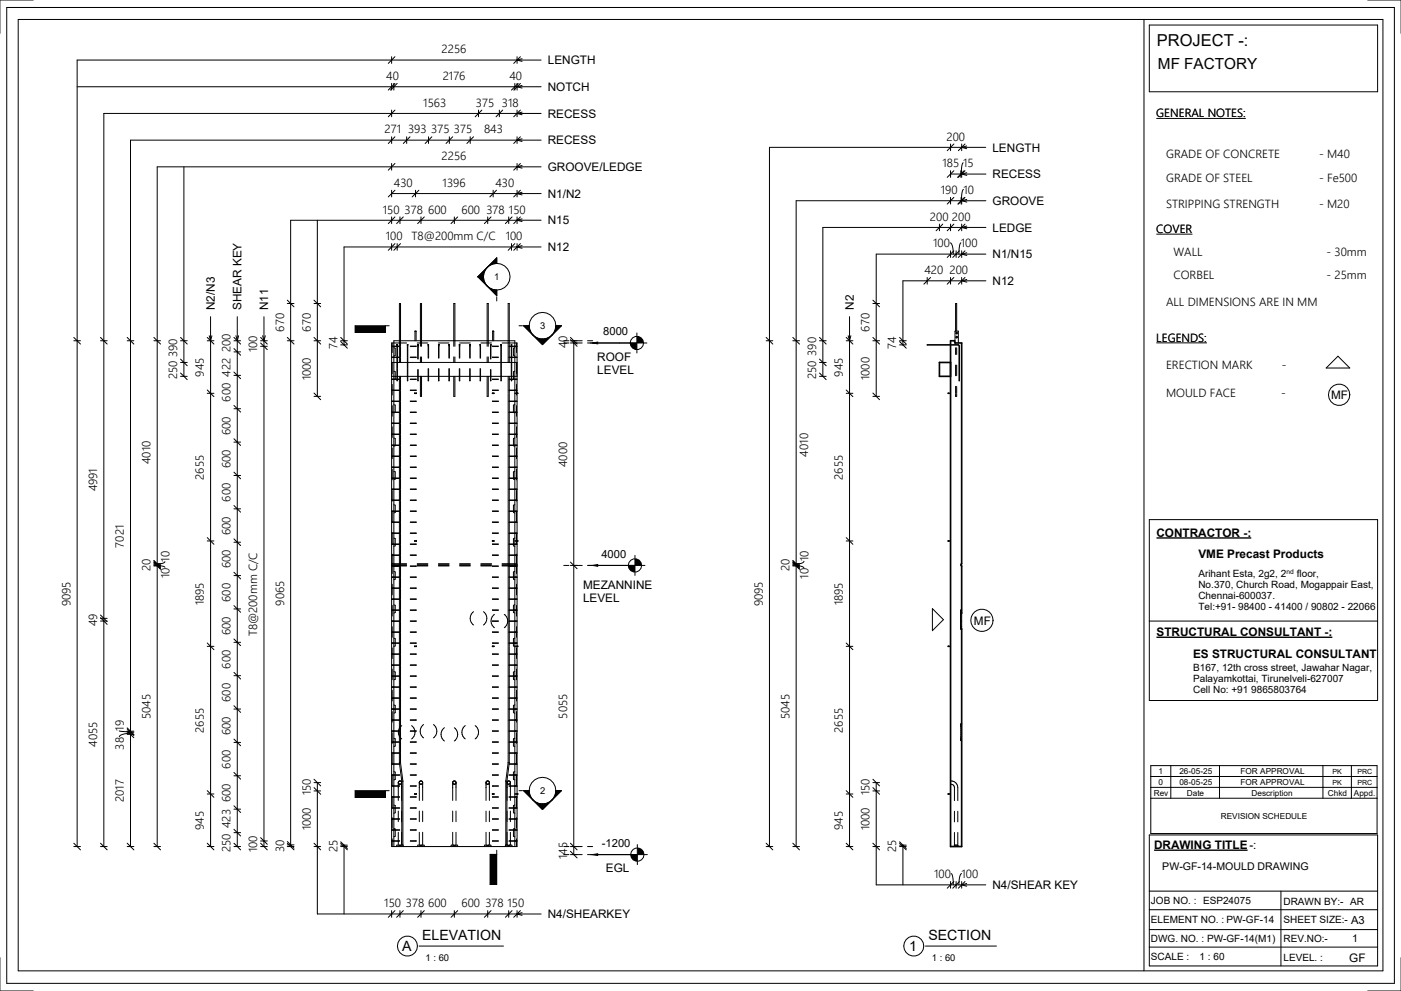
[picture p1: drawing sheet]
<svg xmlns="http://www.w3.org/2000/svg" width="420mm" height="297mm" viewBox="0 0 420 297" stroke-linecap="round" stroke-linejoin="round" font-family="sans-serif">
<g fill="#000">
<path d="M146.1 80.1l2.8-2.8v1.7l-1 .1zM143.3 83l2.8-2.9-.6 .9-.6 2zM143.3 83h1.6l.6 2 .6 .8zM146.1 85.8l1.8 1 1 .2v1.6zM177.7 102.8l1.5-.2v.5zM189 102.8h2v2a2 2 0 0 1-2-2zM191 100.8a2 2 0 0 1 2 2h-2zM106.5 237h9v2h-9zM157 237h1.7l.1 1.1 1 1.8zM166.7 237h1.6l-2.8 2.9 .6-.9zM146.9 256.1h2v9h-2zM162.7 241l1-.1 1.8-1-2.8 2.8z"/>
<path d="M159.8 239.9l1.8 1 1.1 .1v1.7z"/>
</g>
<g fill="none" stroke="#000" stroke-width=".3">
<path d="M117.4 17v2M118.4 17l-2 2M155 17v2M156 17l-2 2M156.5 17.6l-1.5 .4 1.5 .4M162.2 18h-139.1v235.8M23.1 26h139.1M117.4 25v2M117.4 33v2M118.1 25v2M118.4 33l-2 2M118.4 25l-2 2"/>
<path d="M119.1 25l-2 2M143.5 33v2M144.5 33l-2 2M149.7 33v2M150.7 33l-2 2M154.4 25v2M155 25v2M155 33v2M155.4 25l-2 2M156 33l-2 2M156 25l-2 2M156.5 25.6l-1.5 .4 1.5 .4"/>
<path d="M156.5 33.6l-1.5 .4 1.5 .4M162.2 34h-131.1v219.8M55.1 50v62.8M117.4 41v2M117.4 49v2M117.4 57v2M117.4 58h44.8M118.4 49l-2 2M118.4 41l-2 2M118.4 57l-2 2M121.9 41v2M122.9 41l-2 2"/>
<path d="M124.6 57v2M125.6 57l-2 2M128.5 41v2M129.5 41l-2 2M134.7 41v2M135.7 41l-2 2M141 41v2M142 41l-2 2M147.9 57v2M148.9 57l-2 2M155 41v2M155 49v2"/>
<path d="M155 57v2M156 49l-2 2M156 41l-2 2M156 57l-2 2M156.5 49.6l-1.5 .4 1.5 .4M156.5 57.6l-1.5 .4 1.5 .4M156.5 41.6l-1.5 .4 1.5 .4M162.2 42h-123.1v211.8M162.2 50h-115.1v203.8M285 44.2h-54.3v58M95.2 66v52.8M117.4 65v2"/>
<path d="M117.4 73v2M118.4 73l-2 2M118.4 65l-2 2M119.1 73v2M119.9 65v2M120.1 73l-2 2M120.9 65l-2 2M126.2 65v2M127.2 65l-2 2M136.2 65v2M137.2 65l-2 2M146.2 65v2"/>
<path d="M147.2 65l-2 2M148.9 79a4 4 0 0 1 4 4 4 4 0 0 1-4 4M148.9 79a4 4 0 0 0-4 4 4 4 0 0 0 4 4M148.9 79a4 4 0 0 0-4 4M148.9 79v-1.7l-5.6 5.7M152.5 65v2M153.4 73v2M153.5 65l-2 2M154.4 73l-2 2M155 65v2M155 73v2M156 73l-2 2"/>
<path d="M156 65l-2 2M156.5 65.6l-1.5 .4 1.5 .4M156.5 73.6l-1.5 .4 1.5 .4M162.2 66h-75.1v187.8M162.2 74h-59v29.4M281.7 68.2h-35v34M285 60.2h-46.3v42M285 76.2h-22.3v14.8M63.1 94.9v158.9M71.1 94.9v158.9M79.1 94.9v158.9M86.1 91h2"/>
<path d="M86.1 90l2 2M94.2 91h2M94.2 90l2 2M124.4 99.3h.4M143.3 83l5.6 5.6v-1.6M143.3 83h1.6M144.9 83a4 4 0 0 0 4 4M147.7 99.3h.3M148.9 89v1.2M191 99.8v6M278 84.2h-7.3v18M286.5 99.3v-8.3h.3v8.3"/>
<path d="M286.8 99.6v.5M22.1 102.2h2M22.1 101.2l2 2M30.1 102.2h2M30.1 101.2l2 2M38.1 102.2h2M38.1 101.2l2 2M46.1 102.2h2M46.1 101.2l2 2M54.1 102.2h2M54.1 108.7h2M54.1 112.8h2"/>
<path d="M54.1 101.2l2 2M54.1 107.7l2 2M54.1 111.8l2 2M62.1 102.2h2M62.1 101.2l2 2M62.1 116.9l2 2M62.1 117.9h2M62.7 100.7l.4 1.5 .4-1.5M70.1 102.2h2M70.1 101.2l2 2M70.1 104.5l2 2M70.1 105.5h2"/>
<path d="M70.1 111.5l2 2M70.1 112.5h2M70.7 100.7l.4 1.5 .4-1.5M78.1 102.2h2M78.1 101.2l2 2M78.1 102.8l2 2M78.1 103.8h2M78.7 100.7l.4 1.5 .4-1.5M86.1 102.2h2M86.1 101.2l2 2M94.2 118.8h2M94.2 102.2h2"/>
<path d="M94.2 101.2l2 2M94.2 117.8l2 2M102.2 102.2h2M102.2 101.2l2 2M102.2 102.4l2 2M102.2 103.4h2M117.4 108.7h37.6M117.4 112.8h37.6M117.6 102.8v2.9M117.6 108.9v3.2M117.6 115.2v3.2M118.1 104.2l.4 .2v2.2l-.4 .1"/>
<path d="M118.1 111.3l.4 .2v2.1l-.4 .2M119 113.8v.4l.2-.4M119 103.4v.4M119 103.9v3.2M119 107.2v3.1M119 110.5v3.1M119 103.4h.1M119.2 103.4h.1M119.1 103.3h.1M119.1 103.4h.1M119.2 103.4v.4M119.2 103.9v3.2"/>
<path d="M119.2 107.2v3.1M119.2 110.5v3.1M119.8 103.8v-12.8h.3v12.8M119.8 103.9v3.2M119.8 107.2v1.5M119.8 112.8v.8M119.8 113.8v3.1M119.8 117.1v3.1M119.8 103.8h-2.4l2.4 .1M119.8 107.1h-2.4l2.4 .1M119.8 113.6l-2.4 .1 2.4 .1M119.8 116.9l-2.4 .1 2.4 .1"/>
<path d="M120.1 103.9v3.2M120.1 107.2v1.5M120.1 112.8v.8M120.1 113.8v3.1M120.1 117.1v3.1M121.9 102.8h-4.5v151h37.6v-151h-4.5M122.3 103.4h.1M122.1 113.8v.4l.2-.4M122.1 103.4v.4M122.1 103.9v3.2M122.1 107.2v3.1M122.1 110.5v3.1"/>
<path d="M122.1 103.4h.1M122.2 103.3l-.1 .1M122.2 103.3h.1M122.3 103.4v.4M122.3 103.9v3.2M122.3 107.2v3.1M122.3 110.5v3.1M123 103.8h1.8l-1.8 .1M123 107.1h1.8l-1.8 .1M123 113.6h1.8l-1.8 .2M123 116.9h1.8l-1.8 .2M124.3 117.8l.5 .2h-.5z"/>
<path d="M124.4 102.2v-2.9h.4v2.9M125.1 102.8h3.2M125.3 110.8v3.4l.1-3.4M125.3 103.4v.7M125.3 104.3v3.3M125.3 103.4h.1M125.3 103.3h.1M125.4 103.4h.1M125.4 103.3h.1M125.4 103.3v.1M125.4 103.4v4.2M126.1 103.8v-12.8h.3v12.8"/>
<path d="M126.1 112.8v6h.3v-6M126.1 107v1.7M126.4 107v1.7M128.4 110.5v3.7l.1-3.7M128.4 103.4v4M128.4 103.4h.1M128.4 103.3h.1M128.5 103.4h.1M128.5 103.3h.1M128.5 103.4v4M131.5 102.8h3.1M131.5 110.5v3.7l.1-3.7"/>
<path d="M131.5 103.4v4M131.5 103.4h.1M131.5 103.3h.1M131.6 103.4h.1M131.6 103.3h-.1M131.6 103.3h.1M131.6 103.3v.1M131.6 103.4v4M134.7 103.4h.1M134.6 110.5v3.7l.1-3.7M134.6 103.4v4M134.6 103.4h.1"/>
<path d="M134.7 103.3h-.1M134.7 103.3h.1M134.7 103.4v4M136.1 112.8v6h.3v-6M136.1 103.8v-12.8h.3v12.8M136.1 107v1.7M136.4 107v1.7M137.9 103.4h.1M137.7 110.5v3.7l.2-3.7M137.7 103.4v4M137.7 103.4h.1M137.7 103.3v.1"/>
<path d="M137.8 103.3h-.1M137.8 103.3h.1M137.8 102.8h3.2M137.9 103.4v4M140.8 110.5v3.7l.2-3.7M140.8 103.4v4M140.8 103.4h.1M141 103.4h.1M140.9 103.3h.1M141 103.4v4M144 110.5v3.7l.1-3.7M144 103.4v4"/>
<path d="M144 103.4h.1M144 103.3v.1M144 103.3h.1M144.1 103.4h.1M144.1 103.3h.1M144.1 103.4v4M144.2 102.8h3.2M146.1 112.8v6h.3v-6M146.1 103.8v-12.8h.3v12.8M146.1 107v1.7M146.4 107v1.7M147.1 110.8v3.4l.1-3.4"/>
<path d="M147.1 103.4v4.2M147.1 103.4h.1M147.1 103.3h.1M147.2 103.4h.1M147.2 103.3h.1M147.2 103.3v.1M147.2 103.4v.7M147.2 104.3v3.3M147.6 117.8h.5v.2h-.5zM147.7 117.8v.2M147.7 102.2v-2.9h.3v2.9M148.1 117.8v.2"/>
<path d="M149.4 103.8h-1.7l1.7 .1M149.4 107.1h-1.7l1.7 .1M149.4 113.6h-1.7l1.7 .2M149.4 116.9h-1.7l1.7 .2M150.2 113.8v.4l.1-.4M150.2 103.4v.4M150.2 103.9v3.2M150.2 107.2v3.1M150.2 110.5v3.1M150.2 103.4h.1M150.2 103.3h.1M150.3 103.4h.1"/>
<path d="M150.3 103.3h-.1M150.3 103.3h.1M150.3 103.4v.4M150.3 103.9v3.2M150.3 107.2v3.1M150.3 110.5v3.1M152.4 103.8v-12.8h.3v12.8M152.4 103.9v3.2M152.4 107.2v1.5M152.4 112.8v.8M152.4 113.8v3.1M152.4 117.1v.7"/>
<path d="M152.4 118v2.2M152.6 103.8h2.4l-2.4 .1M152.6 107.1h2.4l-2.4 .1M152.6 113.6l2.4 .1-2.4 .1M152.6 116.9l2.4 .1-2.4 .1M152.7 103.9v3.2M152.7 107.2v1.5M152.7 112.8v.8M152.7 113.8v3.1M152.7 117.1v.7M152.7 118v2.2M153.4 103.4h.1"/>
<path d="M153.3 113.8v.4l.1-.4M153.3 103.4v.4M153.3 103.9v3.2M153.3 107.2v3.1M153.3 110.5v3.1M153.3 103.4h.1M153.3 103.3h.1M153.4 103.3h-.1M153.4 103.3h.1M153.4 103.3v.1M153.4 103.4v.4M153.4 103.9v3.2"/>
<path d="M153.4 107.2v3.1M153.4 110.5v3.1M154.4 104.2l-.4 .2v2.2l.4 .1M154.4 111.3l-.4 .2v2.1l.4 .2M154.4 117.8h.9v.2h-.9M154.9 102.8v2.9M154.9 108.9v3.2M154.9 115.2v3.2M155.2 117.8v.2M169 102.8h1.6M169 102.2h1.6M171 102.8h3.6"/>
<path d="M171 102.2h3.6M171 101.2l2 2M171 101.8l2 2M172 102.2v154M176.2 102.8h17.8M176.2 102.2h1.5M177.7 102.8l1.5-.2v.5zM278 103.3l9.6 .1 .1 10.8-.2-10.7zM284.3 117.8v.2M285 117.8h-.7v.2h.7M286.3 102.8v-3.5h1v3.5M286.5 118v.8h.3v-.8"/>
<path d="M286.5 104.3v2M286.5 109.5v3.1M286.5 115.8v2M286.8 100.8v.5M286.8 104.3v2M286.8 109.5v3.1M286.8 115.8v2M401.2 106.8l3.5 3.5h-7.1zM70.1 121.5l2 2M70.1 122.5h2M70.1 131.5l2 2M70.1 132.5h2"/>
<path d="M117.6 121.6v3.2M117.6 128v3.1M117.6 134.3v3.2M118.1 121.3l.4 .2v2.1l-.4 .2M118.1 131.3l.4 .2v2.1l-.4 .2M119.8 120.4v3.1M119.8 123.7v3.1M119.8 127v3.1M119.8 130.3v3.1M119.8 133.6v3.1M119.8 136.8v3.2M119.8 120.2l-2.4 .1 2.4 .1"/>
<path d="M119.8 123.5l-2.4 .1 2.4 .1M119.8 126.8l-2.4 .1 2.4 .1M119.8 130.1l-2.4 .1 2.4 .1M119.8 133.4l-2.4 .1 2.4 .1M119.8 136.7l-2.4 .1h2.4M120.1 120.4v3.1M120.1 123.7v3.1M120.1 127v3.1M120.1 130.3v3.1M120.1 133.6v3.1M120.1 136.8v3.2M123 120.2h1.8l-1.8 .2"/>
<path d="M123 123.5h1.8l-1.8 .2M123 126.8h1.8l-1.8 .2M123 130.1h1.8l-1.8 .2M123 133.4h1.8l-1.8 .2M123 136.7h1.8l-1.8 .1M149.4 120.2h-1.7l1.7 .2M149.4 123.5h-1.7l1.7 .2M149.4 126.8h-1.7l1.7 .2M149.4 130.1h-1.7l1.7 .2M149.4 133.4h-1.7l1.7 .2M149.4 136.7h-1.7l1.7 .1M152.4 120.4v3.1"/>
<path d="M152.4 123.7v3.1M152.4 127v3.1M152.4 130.3v3.1M152.4 133.6v3.1M152.4 136.8v3.2M152.6 120.2l2.4 .1-2.4 .1M152.6 123.5l2.4 .1-2.4 .1M152.6 126.8l2.4 .1-2.4 .1M152.6 130.1l2.4 .1-2.4 .1M152.6 133.4l2.4 .1-2.4 .1M152.6 136.7l2.4 .1h-2.4M152.7 120.4v3.1"/>
<path d="M152.7 123.7v3.1M152.7 127v3.1M152.7 130.3v3.1M152.7 133.6v3.1M152.7 136.8v3.2M154.4 121.3l-.4 .2v2.1l.4 .2M154.4 131.3l-.4 .2v2.1l.4 .2M154.9 121.6v3.2M154.9 128v3.1M154.9 134.3v3.2M70.1 141.5l2 2M70.1 142.5h2"/>
<path d="M70.1 151.5l2 2M70.1 152.5h2M117.6 140.7v3.2M117.6 147v3.2M117.6 153.4v3.2M117.6 159.8v3.2M118.1 141.3l.4 .2v2.1l-.4 .2M118.1 151.3l.4 .2v2.1l-.4 .2M119.8 140.1v3.2M119.8 143.4v3.2M119.8 146.7v3.2M119.8 150v3.2"/>
<path d="M119.8 153.3v3.2M119.8 156.6v3.2M119.8 159.9v3.2M119.8 140l-2.4 .1h2.4M119.8 143.3l-2.4 .1h2.4M119.8 146.6l-2.4 .1h2.4M119.8 149.9l-2.4 .1h2.4M119.8 153.2l-2.4 .1h2.4M119.8 156.5l-2.4 .1h2.4M119.8 159.8h-2.4l2.4 .1M120.1 140.1v3.2M120.1 143.4v3.2"/>
<path d="M120.1 146.7v3.2M120.1 150v3.2M120.1 153.3v3.2M120.1 156.6v3.2M120.1 159.9v3.2M123 140h1.8l-1.8 .1M123 143.3h1.8l-1.8 .1M123 146.6h1.8l-1.8 .1M123 149.9h1.8l-1.8 .1M123 153.2h1.8l-1.8 .1M123 156.5h1.8l-1.8 .1M123 159.8h1.8l-1.8 .1"/>
<path d="M149.4 140h-1.7l1.7 .1M149.4 143.3h-1.7l1.7 .1M149.4 146.6h-1.7l1.7 .1M149.4 149.9h-1.7l1.7 .1M149.4 153.2h-1.7l1.7 .1M149.4 156.5h-1.7l1.7 .1M149.4 159.8h-1.7l1.7 .1M152.4 140.1v3.2M152.4 143.4v3.2M152.4 146.7v3.2M152.4 150v3.2M152.4 153.3v3.2"/>
<path d="M152.4 156.6v3.2M152.4 159.9v2.2M152.6 140l2.4 .1h-2.4M152.6 143.3l2.4 .1h-2.4M152.6 146.6l2.4 .1h-2.4M152.6 149.9l2.4 .1h-2.4M152.6 153.2l2.4 .1h-2.4M152.6 156.5l2.4 .1h-2.4M152.6 159.8h2.4l-2.4 .1M152.7 140.1v3.2M152.7 143.4v3.2M152.7 146.7v3.2"/>
<path d="M152.7 150v3.2M152.7 153.3v3.2M152.7 156.6v3.2M152.7 159.9v2.2M154.4 141.3l-.4 .2v2.1l.4 .2M154.4 151.3l-.4 .2v2.1l.4 .2M154.9 140.7v3.2M154.9 147v3.2M154.9 153.4v3.2M154.9 159.8v3.2M46.1 169.7h2M46.1 169h2"/>
<path d="M46.1 169.2h2M46.1 169.5h2M46.1 168l2 2M46.1 168.2l2 2M46.1 168.5l2 2M46.1 168.7l2 2M47.1 169.6l1.4 .1 .9 .4M49.4 168.4a2.13 2.13 0 0 1-2.3 .7M62.1 161.2l2 2M62.1 162.2h2M70.1 161.6l2 2M70.1 162.6h2"/>
<path d="M70.1 171.6l2 2M70.1 172.6h2M117.6 166.1v2.9M117.6 169.7v2.3M117.6 175.1v3.2M117.6 169.7h4.3M117.6 169h4.3M117.6 169l-.2 .2h4.5M118.1 161.3l.4 .2v2.1l-.4 .2M118.1 171.3l.4 .2v2.1l-.4 .2M119.8 163.2v3.2M119.8 166.5v3.2"/>
<path d="M119.8 169.8v3.2M119.8 173.1v3.2M119.8 176.4v3.2M119.8 179.7v3.2M119.8 163.1h-2.4l2.4 .1M119.8 166.4h-2.4l2.4 .1M119.8 169.7h-2.4l2.4 .1M119.8 173h-2.4l2.4 .1M119.8 176.3h-2.4l2.4 .1M119.8 179.6h-2.4l2.4 .1M120.1 163.2v3.2M120.1 166.5v3.2"/>
<path d="M120.1 169.8v3.2M120.1 173.1v3.2M120.1 176.4v3.2M120.1 179.7v3.2M121.9 169.5h-4.5l.2 .2M123 163.1h1.8l-1.8 .1M123 166.4h1.8l-1.8 .1M123 169.7h1.8l-1.8 .1M123 173h1.8l-1.8 .1M123 176.3h1.8l-1.8 .1M123 179.6h1.8l-1.8 .1M124.3 162.1l.5 .2h-.5z"/>
<path d="M125.1 169.5h3.2M125.1 169.7h3.2M125.1 169h3.2M128.3 169.2h-3.2M131.5 169.5h3.1M131.5 169.7h3.1M131.5 169h3.1M134.6 169.2h-3.1M137.8 169.5h3.2M137.8 169.7h3.2M137.8 169h3.2M141 169.2h-3.2"/>
<path d="M144.2 169.5h3.2M144.2 169.7h3.2M144.2 169h3.2M147.4 169.2h-3.2M147.6 162.1h.5v.2h-.5zM147.7 162.1v.2M148.1 162.1v.2M149.4 163.1h-1.7l1.7 .1M149.4 166.4h-1.7l1.7 .1M149.4 169.7h-1.7l1.7 .1M149.4 173h-1.7l1.7 .1M149.4 176.3h-1.7l1.7 .1"/>
<path d="M149.4 179.6h-1.7l1.7 .1M150.5 169.5h4.5l-.1 .2M150.5 169.7h4.4M150.5 169h4.4M152.4 162.3v.8M152.4 163.2v3.2M152.4 166.5v3.2M152.4 169.8v3.2M152.4 173.1v3.2M152.4 176.4v3.2M152.4 179.7v3.2M152.6 163.1h2.4l-2.4 .1"/>
<path d="M152.6 166.4h2.4l-2.4 .1M152.6 169.7h2.4l-2.4 .1M152.6 173h2.4l-2.4 .1M152.6 176.3h2.4l-2.4 .1M152.6 179.6h2.4l-2.4 .1M152.7 162.3v.8M152.7 163.2v3.2M152.7 166.5v3.2M152.7 169.8v3.2M152.7 173.1v3.2M152.7 176.4v3.2M152.7 179.7v3.2"/>
<path d="M154.4 161.3l-.4 .2v2.1l.4 .2M154.4 171.3l-.4 .2v2.1l.4 .2M154.4 162.1h.9v.2h-.9M154.9 166.1v2.9M154.9 169.7v2.3M154.9 175.1v3.2M154.9 169l.1 .2h-4.5M155.2 162.1v.2M169 169.5h1.6M171 169.5h3.6M171 168.5l2 2M176.2 169.5h1.5"/>
<path d="M284.3 162.1v.2M285 162.1h-.7v.2h.7M30.1 184.4l2 2M30.1 185.4h2M30.1 185.2l2 2M30.1 186.2h2M62.1 192.8l2 2M62.1 193.8h2M70.1 181.6l2 2M70.1 182.6h2M70.1 191.6l2 2M70.1 192.6h2"/>
<path d="M117.6 181.5v3.2M117.6 187.9v3.2M117.6 194.2v3.2M118.1 181.3l.4 .2v2.1l-.4 .2M118.1 191.3l.4 .2v2.1l-.4 .2M119.8 183v3.1M119.8 186.3v3.1M119.8 189.6v3.1M119.8 192.9v3.1M119.8 196.2v3.1M119.8 199.5v3.1M119.8 182.9h-2.4l2.4 .1"/>
<path d="M119.8 186.1l-2.4 .1 2.4 .1M119.8 189.4l-2.4 .1 2.4 .1M119.8 192.7l-2.4 .1 2.4 .1M119.8 196l-2.4 .1 2.4 .1M119.8 199.3l-2.4 .1 2.4 .1M120.1 183v3.1M120.1 186.3v3.1M120.1 189.6v3.1M120.1 192.9v3.1M120.1 196.2v3.1M120.1 199.5v3.1M123 182.9h1.8l-1.8 .1"/>
<path d="M123 186.1h1.8l-1.8 .2M123 189.4h1.8l-1.8 .2M123 192.7h1.8l-1.8 .2M123 196h1.8l-1.8 .2M123 199.3h1.8l-1.8 .2M124.3 193.7l.5 .2h-.5zM142 183.4a2.45 2.45 0 0 0 0 4M145 183.4a2.45 2.45 0 0 1 0 4M147.6 193.7h.5v.2h-.5zM147.7 193.7v.2M148.1 193.7v.2M148.3 184.2a2.45 2.45 0 0 0 0 4"/>
<path d="M149.4 182.9h-1.7l1.7 .1M149.4 186.1h-1.7l1.7 .2M149.4 189.4h-1.7l1.7 .2M149.4 192.7h-1.7l1.7 .2M149.4 196h-1.7l1.7 .2M149.4 199.3h-1.7l1.7 .2M151.2 184.2a2.45 2.45 0 0 1 0 4M152.4 183v3.1M152.4 186.3v3.1M152.4 189.6v3.1M152.4 192.9v.8M152.4 193.9v2.1"/>
<path d="M152.4 196.2v3.1M152.4 199.5v3.1M152.6 182.9h2.4l-2.4 .1M152.6 186.1l2.4 .1-2.4 .1M152.6 189.4l2.4 .1-2.4 .1M152.6 192.7l2.4 .1-2.4 .1M152.6 196l2.4 .1-2.4 .1M152.6 199.3l2.4 .1-2.4 .1M152.7 183v3.1M152.7 186.3v3.1M152.7 189.6v3.1M152.7 192.9v.8"/>
<path d="M152.7 193.9v2.1M152.7 196.2v3.1M152.7 199.5v3.1M154.4 181.3l-.4 .2v2.1l.4 .2M154.4 191.3l-.4 .2v2.1l1.3 .3v-.2h-.9M154.9 181.5v3.2M154.9 187.9v3.2M154.9 194.2v3.2M155.2 193.7v.2M279.6 182.5l3.3 3.3-3.3 3.3zM284.3 193.7v.2M285 193.7h-.7v.2h.7"/>
<path d="M288.1 187.9h.2M288.1 188.3v.3M288.3 183.8v4.8M288.3 182.9h-.2v1.2M35.8 219.1l3.3 .3M38.1 218.2l2 2M38.1 218.5l2 2M38.1 219.5h2M39.1 219.8l-1.7 .2a1.81 1.81 0 0 0-1.6 .9M40.1 219.2h-2l2 2M70.1 201.6l2 2M70.1 202.6h2"/>
<path d="M70.1 211.6l2 2M70.1 212.6h2M117.6 200.6v3.2M117.6 207v3.1M117.6 213.3v3.2M117.6 219.7v3.2M118.1 201.3l.4 .2v2.1l-.4 .2M118.1 211.3l.4 .2v2.2l-.4 .1M119.8 202.8v3.1M119.8 206.1v3.1M119.8 209.3v3.2M119.8 212.6v3.2"/>
<path d="M119.8 215.9v3.2M119.8 219.2v3.2M119.8 202.6l-2.4 .1 2.4 .1M119.8 205.9l-2.4 .1 2.4 .1M119.8 209.2l-2.4 .1h2.4M119.8 212.5l-2.4 .1h2.4M119.8 215.8l-2.4 .1h2.4M119.8 219.1l-2.4 .1h2.4M120.1 202.8v3.1M120.1 206.1v3.1M120.1 209.3v3.2M120.1 212.6v3.2"/>
<path d="M120.1 215.9v3.2M120.1 219.2v3.2M120.5 217.5a2.45 2.45 0 0 0 0 4M123 202.6h1.8l-1.8 .2M123 205.9h1.8l-1.8 .2M123 209.2h1.8l-1.8 .1M123 212.5h1.8l-1.8 .1M123 215.8h1.8l-1.8 .1M123 219.1h1.8l-1.8 .1M123.4 217.5a2.45 2.45 0 0 1 0 4M127 217.2a2.45 2.45 0 0 0 0 4M130 217.2a2.45 2.45 0 0 1 0 4"/>
<path d="M133.3 218.2a2.45 2.45 0 0 0 0 4M136.2 218.2a2.45 2.45 0 0 1 0 4M139.5 217.5a2.45 2.45 0 0 0 0 4M142.5 217.5a2.45 2.45 0 0 1 0 4M149.4 202.6h-1.7l1.7 .2M149.4 205.9h-1.7l1.7 .2M149.4 209.2h-1.7l1.7 .1M149.4 212.5h-1.7l1.7 .1M149.4 215.8h-1.7l1.7 .1M149.4 219.1h-1.7l1.7 .1M152.4 202.8v3.1M152.4 206.1v3.1"/>
<path d="M152.4 209.3v3.2M152.4 212.6v3.2M152.4 215.9v3.2M152.4 219.2v3.2M152.6 202.6l2.4 .1-2.4 .1M152.6 205.9l2.4 .1-2.4 .1M152.6 209.2l2.4 .1h-2.4M152.6 212.5l2.4 .1h-2.4M152.6 215.8l2.4 .1h-2.4M152.6 219.1l2.4 .1h-2.4M152.7 202.8v3.1M152.7 206.1v3.1"/>
<path d="M152.7 209.3v3.2M152.7 212.6v3.2M152.7 215.9v3.2M152.7 219.2v3.2M154.4 201.3l-.4 .2v2.1l.4 .2M154.4 211.3l-.4 .2v2.2l.4 .1M154.9 200.6v3.2M154.9 207v3.1M154.9 213.3v3.2M154.9 219.7v3.2M288.3 217h-.2v5h.2M38.1 220.2h2"/>
<path d="M62.1 237l2 2M62.1 238h2M70.1 222.6h2M70.1 221.6l2 2M70.1 231.6l2 2M70.1 232.6h2M94.2 233.6l2 2M94.2 234.6h2M94.2 236.1l2 2M94.2 237.1h2M95.2 234.6v39.4h67.1M115.5 237v2h-9v-2h10.2"/>
<path d="M117.6 226v3.2M117.6 232.4v3.2M117.6 238.8v3.2M118.1 221.3l.4 .2v2.2l-.4 .1M118.1 231.3l.4 .2v2.2l-.4 .1M119.4 234.6l.5 .5M119.4 234.6v5.4M119.5 234.4a.5 .5 0 0 0 .4 .7M119.5 234.4h.1M119.7 234.2l-.2 .2M119.8 225.8v2.9M119.8 222.5v3.2"/>
<path d="M119.8 228.7h.1M119.8 228.7v.3M119.8 229.1l.4 3.2M119.8 222.4l-2.4 .1h2.4M119.8 225.7l-2.4 .1h2.4M119.8 229l-2.4 .1h2.4M119.8 232.3h-2.4l2.4 .1M119.8 235.6h-2.4l2.4 .1M119.8 238.9h-2.4l2.4 .1M119.9 234.1l-.2 .1M119.9 234.1l-.5 .5M119.9 234.1l.5 .5"/>
<path d="M119.9 234.1l.5 .3M120.1 228.6h.1M120.1 222.5v3.2M120.1 225.8v2.8M120.1 228.6v.4M120.2 229.1l.4 3.2M120.2 232.4l.3 1.8v8M120.4 234.4a.5 .5 0 0 1-.5 .7M120.4 234.6l-.5 .5M120.4 234.6v.1M120.6 232.4l.2 3.2M120.8 235.7v3.2"/>
<path d="M120.8 239v3.2M123 222.4h1.8l-1.8 .1M123 225.7h1.8l-1.8 .1M123 229h1.8l-1.8 .1M123 232.3h1.8l-1.8 .1M123 235.6h1.8l-1.8 .1M123 238.9h1.8l-1.8 .1M124.3 238l.5 .1h-.5zM125.7 234.6l.5 .5M125.7 234.6v5.4M125.8 234.4a.5 .5 0 0 0 .4 .7M125.8 234.4h.1"/>
<path d="M126.2 234.1l-.4 .3M126.2 234.1l-.5 .5M126.2 234.1l.5 .5M126.2 234.1l.5 .3M126.7 234.4a.5 .5 0 0 1-.5 .7M126.7 234.6l-.5 .5M126.7 234.6v5.4M135.7 234.6l.5 .5M135.7 234.6v5.4M135.8 234.4a.5 .5 0 0 0 .4 .7M135.8 234.4h.1M136.2 234.1l-.4 .3"/>
<path d="M136.2 234.1l-.5 .5M136.2 234.1l.5 .5M136.2 234.1l.5 .3M136.7 234.4a.5 .5 0 0 1-.5 .7M136.7 234.6l-.5 .5M136.7 234.6v5.4M145.7 234.6l.5 .5M145.7 234.6v5.4M145.8 234.4l.2 .6M145.8 234.4h.1M146 234.2l-.2 .2M146 235.1h.2"/>
<path d="M146.2 234.1l-.2 .1M146.2 234.1l-.5 .5M146.2 234.1l.5 .5M146.2 234.1l.5 .3M146.7 234.4a.5 .5 0 0 1-.5 .7M146.7 234.6l-.5 .5M146.7 234.6v5.4M147.6 238h.5v.1h-.5zM147.7 238v.1M148.1 238v.1M149.4 222.4h-1.7l1.7 .1M149.4 225.7h-1.7l1.7 .1"/>
<path d="M149.4 229h-1.7l1.7 .1M149.4 232.3h-1.7l1.7 .1M149.4 235.6h-1.7l1.7 .1M149.4 238.9h-1.7l1.7 .1M151.7 235.7v3.2M151.7 239v3.2M151.9 232.4l-.2 3.2M152.1 234.4a.5 .5 0 0 0 .4 .7M152.1 234.4h.1M152.2 232.4l-.2 1.8v8M152.3 234.2l-.2 .2M152.3 229.1l-.4 3.2"/>
<path d="M152.4 228.6l-.1 .4M152.4 228.6h.1M152.4 222.5v3.2M152.4 225.8v2.8M152.5 234.1l-.2 .1M152.5 234.1a.5 .5 0 0 0-.5 .5 .5 .5 0 0 0 .5 .5M152.5 234.1l.5 .5M152.5 234.1l.5 .3M152.6 222.4l2.4 .1h-2.4M152.6 225.7l2.4 .1h-2.4M152.6 229l2.4 .1h-2.4l-.4 3.2M152.6 232.3h2.4l-2.4 .1"/>
<path d="M152.6 235.6h2.4l-2.4 .1M152.6 238.9h2.4l-2.4 .1M152.7 228.7v.3M152.7 228.7h.1M152.7 225.8v2.9M152.7 222.5v3.2M153 234.4a.5 .5 0 0 1-.5 .7M153 234.6l-.5 .5M153 234.6v5.4M154.4 221.3l-.4 .2v2.2l.4 .1M154.4 231.3l-.4 .2v2.2l.4 .1M154.4 238h.9v.1h-.9"/>
<path d="M154.9 226v3.2M154.9 232.4v3.2M154.9 238.8v3.2M155.2 238v.1M155.6 237h1.1M158.7 237a4 4 0 0 1 4-4 4 4 0 0 1 4 4M158.7 237a4 4 0 0 0 4 4 4 4 0 0 0 4-4M158.7 237a4 4 0 0 0 4 4M158.7 237h-1.7l5.7 5.7M166.7 237a4 4 0 0 1-4 4M166.7 237h1.6l-5.6 5.7M284.3 238v.1"/>
<path d="M285 238h-.7v.1h.7M285 234.1h.2a2 2 0 0 1 2 2v3.9M285 235.1h.2a1 1 0 0 1 1 1v3.9M22.1 253.8h2M22.1 252.8l2 2M30.1 253.8h2M30.1 252.8l2 2M38.1 253.8h2M38.1 252.8l2 2M46.1 253.8h2M46.1 252.8l2 2M62.1 253.8h2"/>
<path d="M62.1 252.8l2 2M70.1 253.8h2M70.1 241.6l2 2M70.1 242.6h2M70.1 248.6l2 2M70.1 249.6h2M70.1 252.8l2 2M78.1 252.1h2M78.1 253.8h2M78.1 251.1l2 2M78.1 252.8l2 2M86.1 253.3h2"/>
<path d="M86.1 253.8h2M86.1 252.3l2 2M86.1 252.8l2 2M94.2 253.8h2M94.2 252.8l2 2M102.2 253.4h2M102.2 253.8h2M102.2 252.4l2 2M102.2 252.8l2 2M103.2 253.4v20.6M117.6 245.1v3.2M117.6 251.5v2.3"/>
<path d="M118.1 241.3l.4 .2v2.2l-.4 .1M118.1 248.4l.4 .1v2.2l-.4 .2M118.1 253.8v-151.6h36.3v151.6M119.4 243.2v3.1M119.4 249.5v3.9M119.8 253.4h-.8l-.2 .4M119.8 253.4v.1M119.8 253.5h.2M119.8 242.2h-2.4l2.4 .1M119.8 245.5h-2.4l2.4 .1M119.8 248.8h-2.4l2.4 .1M119.8 252.1h-2.4l2.4 .1"/>
<path d="M120 253.5l.8-.1 .2 .4M120 253.5h.1M120.5 242.3v6.5M120.5 248.9l-.1 4.5M120.8 242.3v3.2M120.8 245.6v3.2M120.8 248.9v3.2M120.8 252.2v1.1h-.3M123 242.2h1.8l-1.8 .1M123 245.5h1.8l-1.8 .1M123 248.8h1.8l-1.8 .1M123 252.1h1.8l-1.8 .1"/>
<path d="M125.7 243.2v3.1M125.7 249.5v3.9M126.1 253.5l-.8-.1-.2 .4M126.1 253.5h.1M126.2 253.5h.1M126.3 253.5l.8-.1 .2 .4M126.3 253.5h.1M126.7 243.2v3.1M126.7 249.5v3.9M135.7 243.2v3.1M135.7 249.5v3.9M136.3 253.5l-1-.1-.2 .4"/>
<path d="M136.4 253.4h.7l.2 .4M136.4 253.4l-.1 .1M136.7 243.2v3.1M136.7 249.5v3.9M145.7 243.2v3.1M145.7 249.5v3.9M146.1 253.4h-.8l-.2 .4M146.1 253.4v.1M146.1 253.5h.2M146.3 253.5l.8-.1 .2 .4M146.3 253.5h.1M146.7 243.2v3.1"/>
<path d="M146.7 249.5v3.9M148.9 254.9v10.2h-2v-9h2M149.4 242.2h-1.7l1.7 .1M149.4 245.5h-1.7l1.7 .1M149.4 248.8h-1.7l1.7 .1M149.4 252.1h-1.7l1.7 .1M151.7 252.2v1.1h.3M151.7 242.3v3.2M151.7 245.6v3.2M151.7 248.9v3.2M152 242.3v6.5M152 248.9v4.5"/>
<path d="M152.4 253.5l-.8-.1-.1 .4M152.4 253.5h.1M152.5 253.5h.1M152.6 242.2h2.4l-2.4 .1M152.6 245.5h2.4l-2.4 .1M152.6 248.8h2.4l-2.4 .1M152.6 252.1h2.4l-2.4 .1M152.6 253.5l.9-.1 .1 .4M152.6 253.5h.1M153 243.2v3.1M153 249.5v3.9M154.4 241.3l-.4 .2v2.2l.4 .1"/>
<path d="M154.4 248.4l-.4 .1v2.2l.4 .2M154.9 245.1v3.2M154.9 251.5v2.3M162.7 241v1.7M169 253.8h1.6M169 256.2h1.6M171 253.8h3.6M171 256.2h3.6M171 252.8l2 2M171 255.2l2 2M176.2 253.8h1.5M176.2 256.2h1.5"/>
<path d="M262.7 253.8v11.5h22.3M270.7 253.8v11.5M286.1 253.8l.1-.4h.9l.2 .4M286.2 243.2v3.2M286.2 249.6v3.9M287.2 243.2v3.2M287.2 249.6v3.9M117.4 273v2M118.4 273l-2 2M119.9 273v2M120.9 273l-2 2M126.2 273v2"/>
<path d="M127.2 273l-2 2M136.2 273v2M137.2 273l-2 2M146.2 273v2M147.2 273l-2 2M152.5 273v2M153.5 273l-2 2M155 273v2M156 273l-2 2M156.5 273.6l-1.5 .4 1.5 .4"/>
<circle cx="286.8" cy="99.9" r=".24"/>
<circle cx="191" cy="102.8" r="2"/>
<circle cx="286.8" cy="101.1" r=".24"/>
<circle cx="401.5" cy="118.4" r="3.2"/>
<circle cx="294.4" cy="186" r="3.3"/>
</g>
<path d="M285 102.2h1.2l.1 .6h2v66.2l-.1 .5 .1 .2v14.1h-.2v4.8h.2v65.2h-3.3zM285 108.7h-3.3v4.1h3.3" fill="none" stroke="#000" stroke-width=".5"/>
<path d="M180.9 97.4h7.4v3.9h-7.4z" fill="#fff"/>
<g fill="none" stroke="#000" stroke-width=".3">
<path d="M176.4 169.5h17M177.7 169.5l1.5-.3v.6zM190.4 166.5v6"/>
<circle cx="190.4" cy="169.5" r="2"/>
</g>
<path d="M177.7 169.5l1.5-.3v.6zM188.4 169.5h2v2a2 2 0 0 1-2-2zM190.4 167.5a2 2 0 0 1 2 2h-2z" fill="#000"/>
<path d="M180.3 164.1h7.4v3.9h-7.4z" fill="#fff"/>
<g fill="none" stroke="#000" stroke-width=".3">
<path d="M177.1 256.2h17M177.7 256.2l1.5-.3v.6zM191.1 253.2v6"/>
<circle cx="191.1" cy="256.2" r="2"/>
</g>
<path d="M177.7 256.2l1.5-.3v.6zM189.1 256.2h2v2a2 2 0 0 1-2-2zM191.1 254.2a2 2 0 0 1 2 2h-2z" fill="#000"/>
<path d="M180.5 250.8h8.5v3.9h-8.5z" fill="#fff"/>
<path d="M106.5 97.7h9v2h-9zM157 97.7h1.7l.1 1 1 1.8zM166.7 97.7h1.6l-2.8 2.8 .6-.8zM162.7 101.7l2-.6 .8-.6-2.8 2.8zM159.8 100.5l.9 .6 2 .6v1.6z" fill="#000"/>
<g fill="none" stroke="#000" stroke-width=".3">
<path d="M2 2.2h416.1v292.6h-416.1zM5.5 5.8h409.2v285.3h-409.2zM10 0h-10v10M343 5.8v285.3M344.6 7.5h68.5v20h-68.5zM410.1 0h10v10M285 43.2v2M285 51.2v2M285 59.2v2M285 52.2h10.6M286 59.2l-2 2M286 51.2l-2 2"/>
<path d="M286 43.2l-2 2M288.1 51.2v2M288.2 59.2v2M288.3 43.2v2M288.3 51.2v2M288.3 59.2v2M288.8 48.8l-.4 1-.2 2.4M288.9 56.8l-.5 1-.1 2.4M289.1 51.2l-2 2M289.2 59.2l-2 2M289.3 59.2l-2 2M289.3 51.2l-2 2"/>
<path d="M289.3 43.2l-2 2M289.8 43.8l-1.5 .4 1.5 .4M289.9 59.8l-1.5 .4 1.5 .4M289.9 51.8l-1.5 .4 1.5 .4M295.6 44.2h-10.6M281.7 68.2h13.9M281.7 67.2v2M282.7 67.2l-2 2M284.9 72.8a3.9 3.9 0 0 1 .9 3.4M285 67.2v2M285 75.2v2M285 76.2h10.6"/>
<path d="M285 60.2h10.6M286 75.2l-2 2M286 67.2l-2 2M286.7 75.2v2M287.7 75.2l-2 2M288.1 72.8l-.4 1-.2 2.4M288.3 67.2v2M288.3 75.2v2M289.3 75.2l-2 2M289.3 67.2l-2 2M289.9 67.8l-1.5 .4 1.5 .4M289.9 75.8l-1.5 .4 1.5 .4"/>
<path d="M115.5 97.7v2h-9v-2h10.2M155.6 97.7h1.1M158.7 97.7a4 4 0 0 1 4-4 4 4 0 0 1 4 4M158.7 97.7a4 4 0 0 0 4 4 4 4 0 0 0 4-4M158.7 97.7a4 4 0 0 0 4 4M158.7 97.7h-1.7l5.7 5.6M166.7 97.7a4 4 0 0 1-4 4M166.7 97.7h1.6l-5.6 5.6M254.7 94.9v158.9M261.7 90l2 2M261.7 91h2M262.7 91v27.8"/>
<path d="M278 84.2h17.6M278 83.2v2M279 83.2l-2 2M285 83.2v2M286 83.2l-2 2M288.3 83.2v2M289.3 83.2l-2 2M289.9 83.8l-1.5 .4 1.5 .4M162.7 101.7v1.6M229.7 102.2h2M229.7 101.2l2 2M230.7 102.2v151.6"/>
<path d="M237.7 102.2h2M237.7 101.2l2 2M238.7 102.2v151.6M245.7 102.2h2M245.7 111.8l2 2M245.7 112.8h2M245.7 107.7l2 2M245.7 108.7h2M245.7 101.2l2 2M246.7 102.2v10.6M253.7 102.2h2M253.7 116.9l2 2"/>
<path d="M253.7 117.9h2M253.7 101.2l2 2M254.3 100.7l.4 1.5 .4-1.5M261.7 102.2h2M261.7 117.8l2 2M261.7 118.8h2M261.7 101.2l2 2M269.7 102.4l2 2M269.7 103.4h2M269.7 101.2l2 2M269.7 102.2h2M270.7 102.2v1.2"/>
<path d="M344.6 155.8h68.5v54.2h-68.5zM237.7 168.7l2 2M237.7 169.7h2M237.7 168.5l2 2M237.7 169.5h2M237.7 168.2l2 2M237.7 169.2h2M237.7 168l2 2M237.7 169h2M238.7 169.6h.7a1.72 1.72 0 0 1 1.7 .7M241.1 168.3a2.06 2.06 0 0 1-2.4 .8M253.7 161.2l2 2"/>
<path d="M253.7 162.2h2M253.7 192.8l2 2M253.7 193.8h2M344.6 186.2h68.5M253.7 237l2 2M253.7 238h2M261.7 233.6l2 2M261.7 234.6h2M261.7 236.1l2 2M261.7 237.1h2M262.7 234.6v19.2M229.7 253.8h2"/>
<path d="M229.7 252.8l2 2M237.7 253.8h2M237.7 252.8l2 2M253.7 253.8h2M253.7 252.8l2 2M261.7 252.8l2 2M261.7 253.8h2M269.7 253.8h2M269.7 252.4l2 2M269.7 253.4h2M269.7 252.8l2 2M270.7 253.4v.4"/>
<path d="M344.6 250.3h68.5v39.3h-68.5zM285 264.3v2M285.2 261.9l.5 1 .1 2.4M286 264.3l-2 2M286.7 264.3v2M287.7 264.3l-2 2M288.3 261.9a4.2 4.2 0 0 0-.8 3.4M288.3 264.3v2M289.3 264.3l-2 2M289.8 264.9l-1.5 .4 1.5 .4M295.6 265.3h-10.6M344.6 272.7h68.5"/>
<path d="M344.6 267.2h68.5M344.6 278.7h68.5M384.1 267.2v22.4M0 287.1v10h10M344.6 283.9h68.5M420.1 287.1v10h-10"/>
</g>
<g fill="#fff">
<path d="M346.9 9.5h27.5v5.4h-27.5z"/>
<path d="M405.1 273.8h4.1v3.9h-4.1z"/>
<path d="M346.8 187.4h51.8v4.1h-51.8z"/>
<path d="M357.7 193.9h54.2v4.1h-54.2z"/>
<path d="M346 251.2h27.6v4.2h-27.6z"/>
<path d="M373.6 251.2h1v4.2h-1z"/>
<path d="M374.6 251.2h2.2v4.2h-2.2z"/>
<path d="M346.8 157.6h27.9v4.1h-27.9z"/>
<path d="M359.3 164.1h37.3v4.1h-37.3z"/>
<path d="M359.7 285.1h7.5v3.3h-7.5z"/>
<path d="M405.5 279.4h1.7v3.7h-1.7z"/>
<path d="M367.7 274.1h14.3v3.3h-14.3z"/>
<path d="M347.2 16.6h29.6v5.1h-29.6z"/>
<path d="M348.5 258h44.2v3.6h-44.2z"/>
<path d="M361.9 279.8h20.4v3.3h-20.4z"/>
<path d="M404.8 268.8h4.1v3.3h-4.1z"/>
<path d="M360.7 268.5h14.3v3.3h-14.3z"/>
</g>
<path d="M346.8 161.3h28.4M346.8 191h52.7M346 254.9h28.1" fill="none" stroke="#000" stroke-width=".41"/>
<g fill="none" stroke="#000" stroke-width=".3">
<path d="M346.7 35.5h26.8M346.7 70.2h10.8M346.7 102.8h15.2M345 229.5h67.9v20.4h-67.9zM345 232.8h67.9M345 236h67.9M345 239.3h67.9M351.1 229.5v9.8M365.7 229.5v9.8M396.7 229.5v9.8M405.2 229.5v9.8M125.7 283.6h25.3"/>
<path d="M277.5 283.6h21.3"/>
<circle cx="122.2" cy="283.6" r="3"/>
<circle cx="274" cy="283.6" r="3"/>
</g>
<text font-size="4.9" x="346.9" y="13.9">PROJECT -:</text>
<text font-size="4.6" x="347.2" y="20.7">MF FACTORY</text>
<g font-size="4.2">
<text x="126.6" y="281.9">ELEVATION</text>
<text x="278.4" y="281.9">SECTION</text>
<text x="120.6" y="285.1">A</text>
<text x="272.6" y="285.1">1</text>
</g>
<g font-size="3.5">
<text x="132.4" y="16">2256</text>
<text x="164.2" y="19.3">LENGTH</text>
<text x="115.8" y="24">40</text>
<text x="132.8" y="24">2176</text>
<text x="152.8" y="24">40</text>
<text x="164.2" y="27.3">NOTCH</text>
<text x="126.9" y="32">1563</text>
<text x="142.7" y="32">375</text>
<text x="150.5" y="32">318</text>
<text x="164.2" y="35.3">RECESS</text>
<text x="346.7" y="35.2">GENERAL NOTES:</text>
<text x="115.3" y="40">271</text>
<text x="122.4" y="40">393</text>
<text x="129.3" y="40">375</text>
<text x="136.1" y="40">375</text>
<text x="145.1" y="40">843</text>
<text x="164.2" y="43.3">RECESS</text>
<text x="283.8" y="42.2">200</text>
<text x="297.6" y="45.4">LENGTH</text>
<text x="349.6" y="47.3">GRADE OF CONCRETE</text>
<text x="395.5" y="47.3">- M40</text>
<text x="132.4" y="48">2256</text>
<text x="164.2" y="51.3">GROOVE/LEDGE</text>
<text x="282.6" y="50.2">185</text>
<text x="288.8" y="50.2">15</text>
<text x="297.6" y="53.4">RECESS</text>
<text x="118.1" y="56">430</text>
<text x="132.7" y="56">1396</text>
<text x="148.6" y="56">430</text>
<text x="164.2" y="59.3">N1/N2</text>
<text x="282.1" y="58.2">190</text>
<text x="288.9" y="58.2">10</text>
<text x="349.6" y="54.6">GRADE OF STEEL</text>
<text x="395.5" y="54.6">- Fe500</text>
<text x="114.8" y="64">150</text>
<text x="121.3" y="64">378</text>
<text x="128.4" y="64">600</text>
<text x="138.4" y="64">600</text>
<text x="145.8" y="64">378</text>
<text x="152.6" y="64">150</text>
<text x="297.6" y="61.4">GROOVE</text>
<text x="349.6" y="62.3">STRIPPING STRENGTH</text>
<text x="395.5" y="62.3">- M20</text>
<text x="164.2" y="67.3">N15</text>
<text x="278.8" y="66.2">200</text>
<text x="285.4" y="66.2">200</text>
<text x="297.6" y="69.4">LEDGE</text>
<text x="346.7" y="69.9">COVER</text>
<text x="115.7" y="72">100</text>
<text x="123.4" y="72">T8@200mm C/C</text>
<text x="151.6" y="72">100</text>
<text x="164.2" y="75.3">N12</text>
<text x="279.8" y="74.2">100</text>
<text x="288.1" y="74.2">100</text>
<text x="297.6" y="77.4">N1/N15</text>
<text x="351.8" y="76.8">WALL</text>
<text x="397.8" y="76.8">- 30mm</text>
<text x="277.2" y="82.2">420</text>
<text x="284.7" y="82.2">200</text>
<text x="351.8" y="83.5">CORBEL</text>
<text x="397.8" y="83.5">- 25mm</text>
<text x="297.6" y="85.4">N12</text>
<text x="64.4" y="92.9" transform="rotate(-90 64.4 92.9)">N2/N3</text>
<text x="72.4" y="92.9" transform="rotate(-90 72.4 92.9)">SHEAR KEY</text>
<text x="80.4" y="92.9" transform="rotate(-90 80.4 92.9)">N11</text>
<text x="256" y="92.9" transform="rotate(-90 256 92.9)">N2</text>
<text x="349.6" y="91.6">ALL DIMENSIONS ARE IN MM</text>
<text x="85.2" y="99.4" transform="rotate(-90 85.2 99.4)">670</text>
<text x="93.2" y="99.4" transform="rotate(-90 93.2 99.4)">670</text>
<text x="260.7" y="99.4" transform="rotate(-90 260.7 99.4)">670</text>
<text x="53.1" y="107" transform="rotate(-90 53.1 107)">390</text>
<text x="69.2" y="105.6" transform="rotate(-90 69.2 105.6)">200</text>
<text x="77.2" y="105.6" transform="rotate(-90 77.2 105.6)">100</text>
<text x="101.2" y="104.7" transform="rotate(-90 101.2 104.7)">74</text>
<text x="170" y="104.4" transform="rotate(-90 170 104.4)">40</text>
<text x="244.7" y="106.7" transform="rotate(-90 244.7 106.7)">390</text>
<text x="268.7" y="104.7" transform="rotate(-90 268.7 104.7)">74</text>
<text x="346.7" y="102.5">LEGENDS:</text>
<text x="53.1" y="113.6" transform="rotate(-90 53.1 113.6)">250</text>
<text x="61.1" y="112.9" transform="rotate(-90 61.1 112.9)">945</text>
<text x="69.2" y="113" transform="rotate(-90 69.2 113)">422</text>
<text x="179.1" y="108.3">ROOF</text>
<text x="179.1" y="112.2">LEVEL</text>
<text x="244.7" y="113.6" transform="rotate(-90 244.7 113.6)">250</text>
<text x="252.7" y="112.9" transform="rotate(-90 252.7 112.9)">945</text>
<text x="349.6" y="110.8">ERECTION MARK</text>
<text x="384.3" y="110.8">-</text>
<text x="93.2" y="114" transform="rotate(-90 93.2 114)">1000</text>
<text x="260.7" y="114" transform="rotate(-90 260.7 114)">1000</text>
<text x="349.6" y="119.1">MOULD FACE</text>
<text x="384.2" y="119.1">-</text>
<text x="399.1" y="119.7">MF</text>
<text x="69.2" y="120.4" transform="rotate(-90 69.2 120.4)">600</text>
<text x="69.2" y="130.4" transform="rotate(-90 69.2 130.4)">600</text>
<text x="242.3" y="136.9" transform="rotate(-90 242.3 136.9)">4010</text>
<text x="45.1" y="139.1" transform="rotate(-90 45.1 139.1)">4010</text>
<text x="61.1" y="143.9" transform="rotate(-90 61.1 143.9)">2655</text>
<text x="69.2" y="140.4" transform="rotate(-90 69.2 140.4)">600</text>
<text x="170" y="140" transform="rotate(-90 170 140)">4000</text>
<text x="252.7" y="143.9" transform="rotate(-90 252.7 143.9)">2655</text>
<text x="29.1" y="147.3" transform="rotate(-90 29.1 147.3)">4991</text>
<text x="69.2" y="150.4" transform="rotate(-90 69.2 150.4)">600</text>
<text x="69.2" y="160.4" transform="rotate(-90 69.2 160.4)">600</text>
<text x="346.8" y="160.9">CONTRACTOR -:</text>
<text x="37.1" y="164.2" transform="rotate(-90 37.1 164.2)">7021</text>
<text x="359.3" y="167.3">VME Precast Products</text>
<text x="45.1" y="171.2" transform="rotate(-90 45.1 171.2)">20</text>
<text x="50.8" y="173.3" transform="rotate(-90 50.8 173.3)">10</text>
<text x="50.8" y="168.4" transform="rotate(-90 50.8 168.4)">10</text>
<text x="69.2" y="170.4" transform="rotate(-90 69.2 170.4)">600</text>
<text x="236.7" y="171.2" transform="rotate(-90 236.7 171.2)">20</text>
<text x="242.5" y="173.5" transform="rotate(-90 242.5 173.5)">10</text>
<text x="242.5" y="168.3" transform="rotate(-90 242.5 168.3)">10</text>
<text x="174.8" y="176.6">MEZANNINE</text>
<text x="21.1" y="181.8" transform="rotate(-90 21.1 181.8)">9095</text>
<text x="61.1" y="181.5" transform="rotate(-90 61.1 181.5)">1895</text>
<text x="69.2" y="180.4" transform="rotate(-90 69.2 180.4)">600</text>
<text x="85.2" y="181.5" transform="rotate(-90 85.2 181.5)">9065</text>
<text x="174.8" y="180.6">LEVEL</text>
<text x="228.7" y="181.8" transform="rotate(-90 228.7 181.8)">9095</text>
<text x="252.7" y="181.5" transform="rotate(-90 252.7 181.5)">1895</text>
<text x="29.1" y="187.7" transform="rotate(-90 29.1 187.7)">49</text>
<text x="69.2" y="190.4" transform="rotate(-90 69.2 190.4)">600</text>
<text x="77.2" y="190.8" transform="rotate(-90 77.2 190.8)">T8@200mm C/C</text>
<text x="292" y="187.3">MF</text>
<text x="346.8" y="190.7">STRUCTURAL CONSULTANT -:</text>
<text x="357.7" y="197.1">ES STRUCTURAL CONSULTANT</text>
<text x="69.2" y="200.4" transform="rotate(-90 69.2 200.4)">600</text>
<text x="45.1" y="215.6" transform="rotate(-90 45.1 215.6)">5045</text>
<text x="69.2" y="210.4" transform="rotate(-90 69.2 210.4)">600</text>
<text x="170" y="215.5" transform="rotate(-90 170 215.5)">5055</text>
<text x="236.7" y="215.6" transform="rotate(-90 236.7 215.6)">5045</text>
<text x="37.1" y="219.1" transform="rotate(-90 37.1 219.1)">19</text>
<text x="61.1" y="219.7" transform="rotate(-90 61.1 219.7)">2655</text>
<text x="69.2" y="220.4" transform="rotate(-90 69.2 220.4)">600</text>
<text x="252.7" y="219.7" transform="rotate(-90 252.7 219.7)">2655</text>
<text x="29.1" y="223.8" transform="rotate(-90 29.1 223.8)">4055</text>
<text x="37.1" y="224.7" transform="rotate(-90 37.1 224.7)">38</text>
<text x="69.2" y="230.4" transform="rotate(-90 69.2 230.4)">600</text>
<text x="93.2" y="238.4" transform="rotate(-90 93.2 238.4)">150</text>
<text x="260.7" y="238.4" transform="rotate(-90 260.7 238.4)">150</text>
<text x="37.1" y="240.5" transform="rotate(-90 37.1 240.5)">2017</text>
<text x="69.2" y="240.4" transform="rotate(-90 69.2 240.4)">600</text>
<text x="61.1" y="248.8" transform="rotate(-90 61.1 248.8)">945</text>
<text x="69.2" y="248.2" transform="rotate(-90 69.2 248.2)">423</text>
<text x="93.2" y="249" transform="rotate(-90 93.2 249)">1000</text>
<text x="252.7" y="248.8" transform="rotate(-90 252.7 248.8)">945</text>
<text x="260.7" y="249" transform="rotate(-90 260.7 249)">1000</text>
<text x="69.2" y="255.5" transform="rotate(-90 69.2 255.5)">250</text>
<text x="77.2" y="255.5" transform="rotate(-90 77.2 255.5)">100</text>
<text x="85.2" y="255.4" transform="rotate(-90 85.2 255.4)">30</text>
<text x="101.2" y="255.5" transform="rotate(-90 101.2 255.5)">25</text>
<text x="170" y="257.6" transform="rotate(-90 170 257.6)">145</text>
<text x="268.7" y="255.5" transform="rotate(-90 268.7 255.5)">25</text>
<text x="346" y="254.5">DRAWING TITLE</text>
<text x="374.6" y="254.5">-:</text>
<text x="181.7" y="261.4">EGL</text>
<text x="280.1" y="263.3">100</text>
<text x="288.3" y="263.3">100</text>
<text x="297.6" y="266.5">N4/SHEAR KEY</text>
<text x="115.2" y="272">150</text>
<text x="121.7" y="272">378</text>
<text x="128.4" y="272">600</text>
<text x="138.4" y="272">600</text>
<text x="145.5" y="272">378</text>
<text x="152.2" y="272">150</text>
<text x="164.3" y="275.3">N4/SHEARKEY</text>
<text x="404.6" y="288.4">GF</text>
</g>
<g font-size="3.4">
<text x="180.9" y="100.6">8000</text>
<text x="180.3" y="167.2">4000</text>
<text x="180.5" y="253.9">-1200</text>
<text x="405.1" y="276.9">A3</text>
</g>
<g font-size="3.2">
<text x="348.5" y="260.9">PW-GF-14-MOULD DRAWING</text>
<text x="405.5" y="282.4">1</text>
</g>
<g font-size="3">
<text x="359.3" y="172.9">Arihant Esta, 2g2, 2</text>
<text x="388.8" y="172.9">floor,</text>
<text x="359.3" y="176.2">No.370, Church Road, Mogappair East,</text>
<text x="359.3" y="179.5">Chennai-600037.</text>
<text x="359.3" y="182.8">Tel:+91- 98400 - 41400 / 90802 - 22066</text>
<text x="357.7" y="201.1">B167, 12th cross street, Jawahar Nagar,</text>
<text x="357.7" y="204.4">Palayamkottai, Tirunelveli-627007</text>
<text x="357.7" y="207.8">Cell No: +91 9865803764</text>
<text x="345.1" y="270.9">JOB NO. :</text>
<text x="360.7" y="271.1">ESP24075</text>
<text x="384.8" y="271.4">DRAWN BY:-</text>
<text x="404.8" y="271.4">AR</text>
<text x="345.1" y="276.8">ELEMENT NO. :</text>
<text x="367.7" y="276.8">PW-GF-14</text>
<text x="384.8" y="276.8">SHEET SIZE:-</text>
<text x="345.1" y="282.4">DWG. NO. :</text>
<text x="345.1" y="287.7">SCALE :</text>
<text x="359.7" y="287.7">1 : 60</text>
<text x="361.9" y="282.4">PW-GF-14(M1)</text>
<text x="384.8" y="282.4">REV.NO:-</text>
<text x="384.8" y="288">LEVEL. :</text>
</g>
<g font-size="2.8">
<text x="148.2" y="83.9">1</text>
<text x="161.9" y="98.6">3</text>
<text x="161.9" y="238">2</text>
<text x="127.6" y="288.1">1 : 60</text>
<text x="279.4" y="288.1">1 : 60</text>
</g>
<g font-size="2.5">
<text x="347.4" y="232">1</text>
<text x="353.6" y="232">26-05-25</text>
<text x="372" y="232">FOR APPROVAL</text>
<text x="345.9" y="238.6">Rev</text>
<text x="347.4" y="235.3">0</text>
<text x="353.6" y="235.3">08-05-25</text>
<text x="355.9" y="238.6">Date</text>
<text x="372" y="235.3">FOR APPROVAL</text>
<text x="375.3" y="238.6">Description</text>
<text x="398.2" y="238.6">Chkd</text>
<text x="406" y="238.6">Appd.</text>
<text x="366" y="245.4">REVISION SCHEDULE</text>
</g>
<g font-size="2.1">
<text x="399.5" y="232.1">PK</text>
<text x="407" y="232.1">PRC</text>
<text x="399.5" y="235.2">PK</text>
<text x="407" y="235.2">PRC</text>
</g>
<text font-size="2" x="385.7" y="172">nd</text>
</svg>
